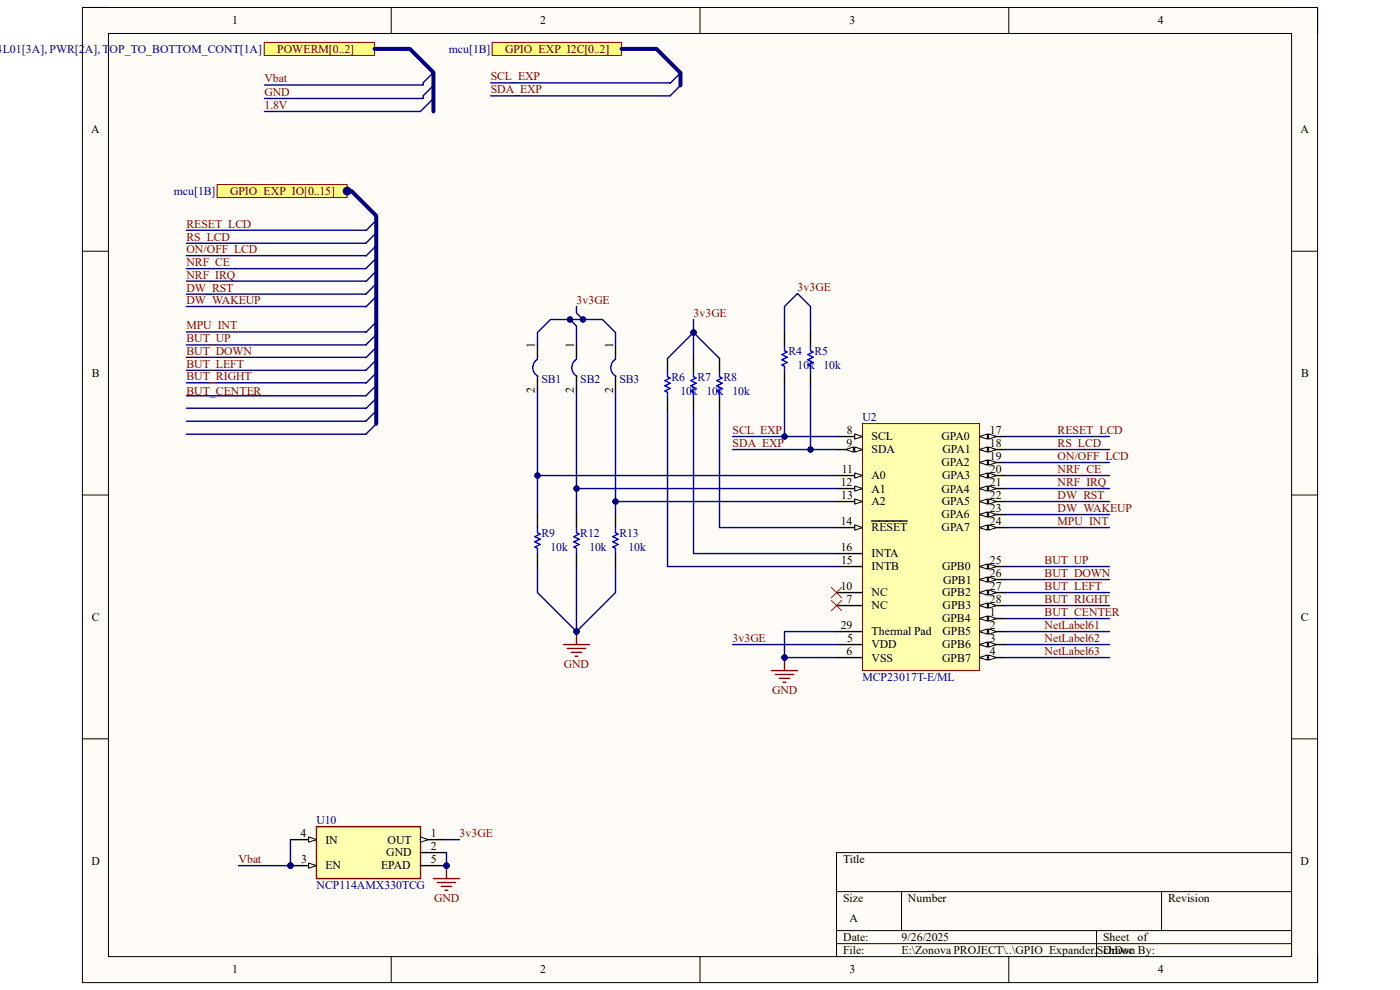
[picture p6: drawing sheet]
<svg xmlns="http://www.w3.org/2000/svg" width="297mm" height="210mm" viewBox="0 0 297 210" stroke-linecap="round" stroke-linejoin="round" font-family="sans-serif">
<path d="M17.5 1.6h262v206.8h-262z" fill-rule="evenodd" fill="#fffcf8"/>
<path d="M17.5 1.6h262v206.8h-262z" fill="none" stroke="#000" stroke-width=".21"/>
<path d="M23 7.1h251v195.8h-251z" fill-rule="evenodd" fill="#fffcf8"/>
<g fill="none" stroke="#000" stroke-width=".21">
<path d="M17.5 1.6h5.5M23 7.1h251v195.8h-251zM83 1.6v5.5M148.5 1.6v5.5M214 1.6v5.5M274 1.6h5.5v5.5M17.5 53.3h5.5M274 53.3h5.5M17.5 105h5.5M274 105h5.5M17.5 156.7h5.5M274 156.7h5.5"/>
<path d="M177.5 189.1h96.5M177.5 197.4h96.5M191.3 189.1v8.3M232.6 197.4v5.5M246.4 189.1v8.3M274 180.9h-96.5v22M83 202.9v5.5M148.5 202.9v5.5M177.5 200.2h96.5M214 202.9v5.5M279.5 202.9v5.5"/>
</g>
<path d="M183 89.9h24.8v52.4h-24.8z" fill-rule="evenodd" fill="#ffffb0"/>
<path d="M183 89.9h24.8v52.4h-24.8z" fill="none" stroke="#800000" stroke-width=".21"/>
<path d="M207.8 120.2h5.5" fill="none" stroke="#000" stroke-width=".3"/>
<path d="M207.8 120.2l1.7-.6v1.1z" fill="#f8fcff"/>
<path d="M207.8 120.2l1.7-.6v1.1z" fill="none" stroke="#000" stroke-width=".21"/>
<path d="M209.7 119.6l1.7 .6-1.7 .5z" fill="#f8fcff"/>
<path d="M209.7 119.6l1.7 .6-1.7 .5z" fill="none" stroke="#000" stroke-width=".21"/>
<path d="M207.8 122.9h5.5" fill="none" stroke="#000" stroke-width=".3"/>
<path d="M207.8 122.9l1.7-.5v1.1z" fill="#f8fcff"/>
<path d="M207.8 122.9l1.7-.5v1.1z" fill="none" stroke="#000" stroke-width=".21"/>
<path d="M209.7 122.4l1.7 .5-1.7 .6z" fill="#f8fcff"/>
<path d="M209.7 122.4l1.7 .5-1.7 .6z" fill="none" stroke="#000" stroke-width=".21"/>
<path d="M207.8 125.7h5.5" fill="none" stroke="#000" stroke-width=".3"/>
<path d="M207.8 125.7l1.7-.5v1.1z" fill="#f8fcff"/>
<path d="M207.8 125.7l1.7-.5v1.1z" fill="none" stroke="#000" stroke-width=".21"/>
<path d="M209.7 125.2l1.7 .5-1.7 .6z" fill="#f8fcff"/>
<path d="M209.7 125.2l1.7 .5-1.7 .6z" fill="none" stroke="#000" stroke-width=".21"/>
<path d="M207.8 128.5h5.5" fill="none" stroke="#000" stroke-width=".3"/>
<path d="M207.8 128.5l1.7-.6v1.1z" fill="#f8fcff"/>
<path d="M207.8 128.5l1.7-.6v1.1z" fill="none" stroke="#000" stroke-width=".21"/>
<path d="M209.7 127.9l1.7 .6-1.7 .5z" fill="#f8fcff"/>
<path d="M209.7 127.9l1.7 .6-1.7 .5z" fill="none" stroke="#000" stroke-width=".21"/>
<path d="M207.8 131.2h5.5" fill="none" stroke="#000" stroke-width=".3"/>
<path d="M207.8 131.2l1.7-.5v1.1z" fill="#f8fcff"/>
<path d="M207.8 131.2l1.7-.5v1.1z" fill="none" stroke="#000" stroke-width=".21"/>
<path d="M209.7 130.7l1.7 .5-1.7 .6z" fill="#f8fcff"/>
<path d="M209.7 130.7l1.7 .5-1.7 .6z" fill="none" stroke="#000" stroke-width=".21"/>
<path d="M207.8 134h5.5" fill="none" stroke="#000" stroke-width=".3"/>
<path d="M207.8 134l1.7-.6v1.1z" fill="#f8fcff"/>
<path d="M207.8 134l1.7-.6v1.1z" fill="none" stroke="#000" stroke-width=".21"/>
<path d="M209.7 133.4l1.7 .6-1.7 .5z" fill="#f8fcff"/>
<path d="M209.7 133.4l1.7 .6-1.7 .5z" fill="none" stroke="#000" stroke-width=".21"/>
<path d="M207.8 136.7h5.5" fill="none" stroke="#000" stroke-width=".3"/>
<path d="M207.8 136.7l1.7-.5v1.1z" fill="#f8fcff"/>
<path d="M207.8 136.7l1.7-.5v1.1z" fill="none" stroke="#000" stroke-width=".21"/>
<path d="M209.7 136.2l1.7 .5-1.7 .6z" fill="#f8fcff"/>
<path d="M209.7 136.2l1.7 .5-1.7 .6z" fill="none" stroke="#000" stroke-width=".21"/>
<path d="M207.8 139.5h5.5" fill="none" stroke="#000" stroke-width=".3"/>
<path d="M207.8 139.5l1.7-.6v1.1z" fill="#f8fcff"/>
<path d="M207.8 139.5l1.7-.6v1.1z" fill="none" stroke="#000" stroke-width=".21"/>
<path d="M209.7 138.9l1.7 .6-1.7 .5z" fill="#f8fcff"/>
<path d="M209.7 138.9l1.7 .6-1.7 .5z" fill="none" stroke="#000" stroke-width=".21"/>
<path d="M177.5 92.6h5.5M177.5 136.7h5.5M177.5 139.5h5.5M177.5 128.5h5.5" fill="none" stroke="#000" stroke-width=".3"/>
<path d="M181.3 92.1l1.7 .5-1.7 .6z" fill="#f8fcff"/>
<path d="M181.3 92.1l1.7 .5-1.7 .6z" fill="none" stroke="#000" stroke-width=".21"/>
<path d="M177.5 95.4h5.5" fill="none" stroke="#000" stroke-width=".3"/>
<path d="M181.3 94.8l1.7 .6-1.7 .5z" fill="#f8fcff"/>
<path d="M181.3 94.8l1.7 .6-1.7 .5z" fill="none" stroke="#000" stroke-width=".21"/>
<path d="M179.4 95.4l1.6-.6v1.1z" fill="#f8fcff"/>
<path d="M179.4 95.4l1.6-.6v1.1z" fill="none" stroke="#000" stroke-width=".21"/>
<path d="M177.5 100.9h5.5M177.5 125.7h5.5" fill="none" stroke="#000" stroke-width=".3"/>
<path d="M181.3 100.3l1.7 .6-1.7 .5z" fill="#f8fcff"/>
<path d="M181.3 100.3l1.7 .6-1.7 .5z" fill="none" stroke="#000" stroke-width=".21"/>
<path d="M177.5 103.6h5.5" fill="none" stroke="#000" stroke-width=".3"/>
<path d="M181.3 103.1l1.7 .5-1.7 .6z" fill="#f8fcff"/>
<path d="M181.3 103.1l1.7 .5-1.7 .6z" fill="none" stroke="#000" stroke-width=".21"/>
<path d="M177.5 106.4h5.5" fill="none" stroke="#000" stroke-width=".3"/>
<path d="M181.3 105.8l1.7 .6-1.7 .5z" fill="#f8fcff"/>
<path d="M181.3 105.8l1.7 .6-1.7 .5z" fill="none" stroke="#000" stroke-width=".21"/>
<path d="M177.5 111.9h5.5" fill="none" stroke="#000" stroke-width=".3"/>
<path d="M181.3 111.4l1.7 .5-1.7 .6z" fill="#f8fcff"/>
<path d="M181.3 111.4l1.7 .5-1.7 .6z" fill="none" stroke="#000" stroke-width=".21"/>
<path d="M207.8 92.6h5.5M177.5 117.4h5.5M184.9 110.5h7.6M177.5 120.2h5.5" fill="none" stroke="#000" stroke-width=".3"/>
<path d="M207.8 92.6l1.7-.5v1.1z" fill="#f8fcff"/>
<path d="M207.8 92.6l1.7-.5v1.1z" fill="none" stroke="#000" stroke-width=".21"/>
<path d="M209.7 92.1l1.7 .5-1.7 .6z" fill="#f8fcff"/>
<path d="M209.7 92.1l1.7 .5-1.7 .6z" fill="none" stroke="#000" stroke-width=".21"/>
<path d="M207.8 95.4h5.5" fill="none" stroke="#000" stroke-width=".3"/>
<path d="M207.8 95.4l1.7-.6v1.1z" fill="#f8fcff"/>
<path d="M207.8 95.4l1.7-.6v1.1z" fill="none" stroke="#000" stroke-width=".21"/>
<path d="M209.7 94.8l1.7 .6-1.7 .5z" fill="#f8fcff"/>
<path d="M209.7 94.8l1.7 .6-1.7 .5z" fill="none" stroke="#000" stroke-width=".21"/>
<path d="M207.8 98.1h5.5" fill="none" stroke="#000" stroke-width=".3"/>
<path d="M207.8 98.1l1.7-.5v1.1z" fill="#f8fcff"/>
<path d="M207.8 98.1l1.7-.5v1.1z" fill="none" stroke="#000" stroke-width=".21"/>
<path d="M209.7 97.6l1.7 .5-1.7 .6z" fill="#f8fcff"/>
<path d="M209.7 97.6l1.7 .5-1.7 .6z" fill="none" stroke="#000" stroke-width=".21"/>
<path d="M207.8 100.9h5.5" fill="none" stroke="#000" stroke-width=".3"/>
<path d="M207.8 100.9l1.7-.6v1.1z" fill="#f8fcff"/>
<path d="M207.8 100.9l1.7-.6v1.1z" fill="none" stroke="#000" stroke-width=".21"/>
<path d="M209.7 100.3l1.7 .6-1.7 .5z" fill="#f8fcff"/>
<path d="M209.7 100.3l1.7 .6-1.7 .5z" fill="none" stroke="#000" stroke-width=".21"/>
<path d="M207.8 103.6h5.5" fill="none" stroke="#000" stroke-width=".3"/>
<path d="M207.8 103.6l1.7-.5v1.1z" fill="#f8fcff"/>
<path d="M207.8 103.6l1.7-.5v1.1z" fill="none" stroke="#000" stroke-width=".21"/>
<path d="M209.7 103.1l1.7 .5-1.7 .6z" fill="#f8fcff"/>
<path d="M209.7 103.1l1.7 .5-1.7 .6z" fill="none" stroke="#000" stroke-width=".21"/>
<path d="M207.8 106.4h5.5" fill="none" stroke="#000" stroke-width=".3"/>
<path d="M207.8 106.4l1.7-.6v1.1z" fill="#f8fcff"/>
<path d="M207.8 106.4l1.7-.6v1.1z" fill="none" stroke="#000" stroke-width=".21"/>
<path d="M209.7 105.8l1.7 .6-1.7 .5z" fill="#f8fcff"/>
<path d="M209.7 105.8l1.7 .6-1.7 .5z" fill="none" stroke="#000" stroke-width=".21"/>
<path d="M207.8 109.2h5.5" fill="none" stroke="#000" stroke-width=".3"/>
<path d="M207.8 109.2l1.7-.6v1.1z" fill="#f8fcff"/>
<path d="M207.8 109.2l1.7-.6v1.1z" fill="none" stroke="#000" stroke-width=".21"/>
<path d="M209.7 108.6l1.7 .6-1.7 .5z" fill="#f8fcff"/>
<path d="M209.7 108.6l1.7 .6-1.7 .5z" fill="none" stroke="#000" stroke-width=".21"/>
<path d="M207.8 111.9h5.5" fill="none" stroke="#000" stroke-width=".3"/>
<path d="M207.8 111.9l1.7-.5v1.1z" fill="#f8fcff"/>
<path d="M207.8 111.9l1.7-.5v1.1z" fill="none" stroke="#000" stroke-width=".21"/>
<path d="M209.7 111.4l1.7 .5-1.7 .6z" fill="#f8fcff"/>
<path d="M209.7 111.4l1.7 .5-1.7 .6z" fill="none" stroke="#000" stroke-width=".21"/>
<path d="M177.5 134h5.5" fill="none" stroke="#000" stroke-width=".3"/>
<path d="M176.4 124.6l2.2 2.2M176.4 127.4l2.2 2.2M178.6 124.6l-2.2 2.2M178.6 127.4l-2.2 2.2" fill="none" stroke="#f00" stroke-width=".21"/>
<path d="M166.4 139.5v2.8M163.7 142.3h5.5M164.5 143.1h3.9M165.3 143.9h2.2M166.2 144.7h.5" fill="none" stroke="#800000" stroke-width=".3"/>
<circle cx="166.4" cy="139.5" r=".55" fill="#000080"/>
<circle cx="166.4" cy="139.5" r=".55" fill="none" stroke="#000080" stroke-width=".21"/>
<path d="M119.5 136.7h5.6M120.4 137.6h3.8M121.2 138.4h2.2M122 139.2h.6M122.3 134v2.7" fill="none" stroke="#800000" stroke-width=".3"/>
<circle cx="122.3" cy="134" r=".55" fill="#000080"/>
<circle cx="122.3" cy="134" r=".55" fill="none" stroke="#000080" stroke-width=".21"/>
<path d="M114 76.2a2.09 2.09 0 0 0 .1 3.6M122.3 76.2a2.09 2.09 0 0 0 .1 3.6M130.6 76.2a2.09 2.09 0 0 0 .1 3.6" fill="none" stroke="#00f" stroke-width=".3"/>
<path d="M114 73.3v2.8M114 79.9v2.8M122.3 73.3v2.8M122.3 79.9v2.8M130.6 73.3v2.8M130.6 79.9v2.8" fill="none" stroke="#000" stroke-width=".3"/>
<path d="M104.4 9h27.5v2.7h-27.5z" fill-rule="evenodd" fill="#ffff80"/>
<path d="M104.4 9h27.5v2.7h-27.5z" fill="none" stroke="#800000" stroke-width=".21"/>
<g fill="none" stroke="#000080" stroke-width=".3">
<path d="M144.4 15.5l-2.2 2.1M144.4 18.1l-2.2 2.2M171.9 81.6v13.8M213.3 92.6h22.1M213.3 95.4h22.1M213.3 98.1h22.1M213.3 100.9h22.1M213.3 103.6h22.1M213.3 106.4h22.1M213.3 109.2h22.1M213.3 111.9h22.1M213.3 120.2h22.1"/>
<path d="M213.3 122.9h22.1M213.3 125.7h22.1M213.3 128.5h22.1M213.3 131.2h22.1M213.3 134h22.1M213.3 136.7h22.1M213.3 139.5h22.1"/>
</g>
<circle cx="171.9" cy="95.4" r=".55" fill="#000080"/>
<circle cx="171.9" cy="95.4" r=".55" fill="none" stroke="#000080" stroke-width=".21"/>
<path d="M166.4 81.6v11" fill="none" stroke="#000080" stroke-width=".3"/>
<circle cx="166.4" cy="92.6" r=".55" fill="#000080"/>
<circle cx="166.4" cy="92.6" r=".55" fill="none" stroke="#000080" stroke-width=".21"/>
<path d="M166.4 70.5v-5.5l2.8-2.7 2.7 2.7v5.5M166.4 139.5h11.1" fill="none" stroke="#000080" stroke-width=".3"/>
<circle cx="166.4" cy="139.5" r=".55" fill="#000080"/>
<circle cx="166.4" cy="139.5" r=".55" fill="none" stroke="#000080" stroke-width=".21"/>
<path d="M177.5 134h-11.1v5.5" fill="none" stroke="#000080" stroke-width=".3"/>
<circle cx="166.4" cy="139.5" r=".55" fill="#000080"/>
<circle cx="166.4" cy="139.5" r=".55" fill="none" stroke="#000080" stroke-width=".21"/>
<path d="M177.5 106.4h-46.9v2.8M155.4 136.7h22.1" fill="none" stroke="#000080" stroke-width=".3"/>
<circle cx="130.6" cy="106.4" r=".55" fill="#000080"/>
<circle cx="130.6" cy="106.4" r=".55" fill="none" stroke="#000080" stroke-width=".21"/>
<path d="M177.5 103.6h-55.2v5.6" fill="none" stroke="#000080" stroke-width=".3"/>
<circle cx="122.3" cy="103.6" r=".55" fill="#000080"/>
<circle cx="122.3" cy="103.6" r=".55" fill="none" stroke="#000080" stroke-width=".21"/>
<path d="M177.5 100.9h-63.5v8.3" fill="none" stroke="#000080" stroke-width=".3"/>
<circle cx="114" cy="100.9" r=".55" fill="#000080"/>
<circle cx="114" cy="100.9" r=".55" fill="none" stroke="#000080" stroke-width=".21"/>
<path d="M114 120.2v5.5l8.3 8.3 8.3-8.3v-5.5" fill="none" stroke="#000080" stroke-width=".3"/>
<circle cx="122.3" cy="134" r=".55" fill="#000080"/>
<circle cx="122.3" cy="134" r=".55" fill="none" stroke="#000080" stroke-width=".21"/>
<path d="M122.3 120.2v13.8" fill="none" stroke="#000080" stroke-width=".3"/>
<circle cx="122.3" cy="134" r=".55" fill="#000080"/>
<circle cx="122.3" cy="134" r=".55" fill="none" stroke="#000080" stroke-width=".21"/>
<path d="M114 73.3v-2.8l2.8-2.7h4.1l1.4 1.4v4.1" fill="none" stroke="#000080" stroke-width=".3"/>
<circle cx="120.9" cy="67.8" r=".55" fill="#000080"/>
<circle cx="120.9" cy="67.8" r=".55" fill="none" stroke="#000080" stroke-width=".21"/>
<path d="M120.9 67.8h6.9l2.8 2.7v2.8" fill="none" stroke="#000080" stroke-width=".3"/>
<circle cx="123.7" cy="67.8" r=".55" fill="#000080"/>
<circle cx="123.7" cy="67.8" r=".55" fill="none" stroke="#000080" stroke-width=".21"/>
<circle cx="120.9" cy="67.8" r=".55" fill="#000080"/>
<circle cx="120.9" cy="67.8" r=".55" fill="none" stroke="#000080" stroke-width=".21"/>
<path d="M122.3 65v1.4l1.4 1.4" fill="none" stroke="#000080" stroke-width=".3"/>
<circle cx="123.7" cy="67.8" r=".55" fill="#000080"/>
<circle cx="123.7" cy="67.8" r=".55" fill="none" stroke="#000080" stroke-width=".21"/>
<path d="M141.6 76.1l5.5-5.6v5.6M141.6 87.1v33.1h35.9M147.1 87.1v30.3h30.4M152.6 87.1v24.8h24.9" fill="none" stroke="#000080" stroke-width=".3"/>
<circle cx="147.1" cy="70.5" r=".55" fill="#000080"/>
<circle cx="147.1" cy="70.5" r=".55" fill="none" stroke="#000080" stroke-width=".21"/>
<path d="M147.1 70.5l5.5 5.6" fill="none" stroke="#000080" stroke-width=".3"/>
<circle cx="147.1" cy="70.5" r=".55" fill="#000080"/>
<circle cx="147.1" cy="70.5" r=".55" fill="none" stroke="#000080" stroke-width=".21"/>
<path d="M147.1 67.8v2.7" fill="none" stroke="#000080" stroke-width=".3"/>
<circle cx="147.1" cy="70.5" r=".55" fill="#000080"/>
<circle cx="147.1" cy="70.5" r=".55" fill="none" stroke="#000080" stroke-width=".21"/>
<path d="M155.4 95.4h22.1" fill="none" stroke="#000080" stroke-width=".3"/>
<circle cx="171.9" cy="95.4" r=".55" fill="#000080"/>
<circle cx="171.9" cy="95.4" r=".55" fill="none" stroke="#000080" stroke-width=".21"/>
<path d="M114 82.7v18.2" fill="none" stroke="#000080" stroke-width=".3"/>
<circle cx="114" cy="100.9" r=".55" fill="#000080"/>
<circle cx="114" cy="100.9" r=".55" fill="none" stroke="#000080" stroke-width=".21"/>
<path d="M122.3 82.7v20.9" fill="none" stroke="#000080" stroke-width=".3"/>
<circle cx="122.3" cy="103.6" r=".55" fill="#000080"/>
<circle cx="122.3" cy="103.6" r=".55" fill="none" stroke="#000080" stroke-width=".21"/>
<path d="M130.6 82.7v23.7" fill="none" stroke="#000080" stroke-width=".3"/>
<circle cx="130.6" cy="106.4" r=".55" fill="#000080"/>
<circle cx="130.6" cy="106.4" r=".55" fill="none" stroke="#000080" stroke-width=".21"/>
<path d="M104.1 17.6h38.1M142.2 20.3h-38.1M155.4 92.6h22.1" fill="none" stroke="#000080" stroke-width=".3"/>
<circle cx="166.4" cy="92.6" r=".55" fill="#000080"/>
<circle cx="166.4" cy="92.6" r=".55" fill="none" stroke="#000080" stroke-width=".21"/>
<path d="M131.9 10.4h7.4l5.1 5.1v2.6" fill="none" stroke="#000080" stroke-width=".85"/>
<path d="M46.1 39.2h27.5v2.7h-27.5z" fill-rule="evenodd" fill="#ffff80"/>
<path d="M46.1 39.2h27.5v2.7h-27.5z" fill="none" stroke="#800000" stroke-width=".21"/>
<circle cx="73.6" cy="40.5" r=".83" fill="#000080"/>
<circle cx="73.6" cy="40.5" r=".83" fill="none" stroke="#000080" stroke-width=".21"/>
<g fill="none" stroke="#000080" stroke-width=".3">
<path d="M79.8 46.7l-2.2 2.2-38.1-.1M79.8 49.4l-2.2 2.2h-38.1M79.8 52.1l-2.2 2.2-38.1-.1M79.8 54.8l-2.2 2.2h-38.1M79.8 57.5l-2.2 2.2-38.1-.1M79.8 60.2l-2.2 2.2h-38.1M79.8 62.9l-2.2 2.2-38.1-.1M79.8 68.3l-2.2 2.2-38.1-.1M79.8 71l-2.2 2.2h-38.1M79.8 73.7l-2.2 2.2-38.1-.1M79.8 76.4l-2.2 2.2h-38.1M79.8 79.1l-2.2 2.2-38.1-.1"/>
<path d="M79.8 81.8l-2.2 2.2h-38.1M79.8 84.5l-2.2 2.2-38.1-.1M79.8 87.1l-2.2 2.3h-38.1M79.8 89.9l-2.2 2.2h-38.1"/>
</g>
<path d="M73.5 40.5h1.1l5.2 5.3v44.1" fill="none" stroke="#000080" stroke-width=".85"/>
<g fill="none" stroke="#000" stroke-width=".3">
<path d="M141.6 76.1v2.7M147.1 76.1v2.7M152.6 76.1v2.7M166.4 70.5v2.8M166.4 78.8v2.8M171.9 70.5v2.8M171.9 78.8v2.8M141.6 84.3v2.8M147.1 84.3v2.8M152.6 84.3v2.8M114 109.2v2.7M114 117.4v2.8"/>
<path d="M122.3 109.2v2.7M122.3 117.4v2.8M130.6 109.2v2.7M130.6 117.4v2.8"/>
</g>
<path d="M141.6 78.8v1.1l.6 .3-1.1 .5 1.1 .6-1.1 .5 1.1 .6-1.1 .6 .5 .2v1.1M147.1 78.8v1.1l.6 .3-1.1 .5 1.1 .6-1.1 .5 1.1 .6-1.1 .6 .5 .2v1.1M152.6 78.8v1.1l.6 .3-1.1 .5 1.1 .6-1.1 .5 1.1 .6-1.1 .6 .5 .2v1.1M166.4 73.3v1.1l.6 .3-1.1 .5 1.1 .6-1.1 .5 1.1 .6-1.1 .5 .5 .3v1.1M171.9 73.3v1.1l.6 .3-1.1 .5 1.1 .6-1.1 .5 1.1 .6-1.1 .5 .5 .3v1.1M114 111.9v1.1l.6 .3-1.1 .5 1.1 .6-1.1 .5 1.1 .6-1.1 .6 .5 .2v1.1M122.3 111.9v1.1l.6 .3-1.1 .5 1.1 .6-1.1 .5 1.1 .6-1.1 .6 .5 .2v1.1M130.6 111.9v1.1l.5 .3-1.1 .5 1.1 .6-1.1 .5 1.1 .6-1.1 .6 .6 .2v1.1" fill="none" stroke="#00f" stroke-width=".3"/>
<path d="M92 186.4h5.5M92.8 187.2h3.8M93.6 188h2.2M94.4 188.9h.6M94.7 183.6v2.8" fill="none" stroke="#800000" stroke-width=".3"/>
<circle cx="94.7" cy="183.6" r=".55" fill="#000080"/>
<circle cx="94.7" cy="183.6" r=".55" fill="none" stroke="#000080" stroke-width=".21"/>
<circle cx="61.6" cy="183.6" r=".55" fill="#000080"/>
<circle cx="61.6" cy="183.6" r=".55" fill="none" stroke="#000080" stroke-width=".21"/>
<circle cx="94.7" cy="183.6" r=".55" fill="#000080"/>
<circle cx="94.7" cy="183.6" r=".55" fill="none" stroke="#000080" stroke-width=".21"/>
<path d="M67.1 175.4h22.1v11h-22.1z" fill-rule="evenodd" fill="#ffffb0"/>
<path d="M67.1 175.4h22.1v11h-22.1z" fill="none" stroke="#800000" stroke-width=".3"/>
<path d="M61.6 178.1h5.5" fill="none" stroke="#000" stroke-width=".3"/>
<path d="M65.5 177.6l1.6 .5-1.6 .6z" fill="#f8fcff"/>
<path d="M65.5 177.6l1.6 .5-1.6 .6z" fill="none" stroke="#000" stroke-width=".21"/>
<path d="M61.6 183.6h5.5" fill="none" stroke="#000" stroke-width=".3"/>
<path d="M65.5 183.1l1.6 .5-1.6 .6z" fill="#f8fcff"/>
<path d="M65.5 183.1l1.6 .5-1.6 .6z" fill="none" stroke="#000" stroke-width=".21"/>
<circle cx="61.6" cy="183.6" r=".55" fill="#000080"/>
<circle cx="61.6" cy="183.6" r=".55" fill="none" stroke="#000080" stroke-width=".21"/>
<path d="M89.2 178.1h5.5" fill="none" stroke="#000" stroke-width=".3"/>
<path d="M89.2 177.6l1.7 .5-1.7 .6z" fill="#f8fcff"/>
<path d="M89.2 177.6l1.7 .5-1.7 .6z" fill="none" stroke="#000" stroke-width=".21"/>
<path d="M89.2 180.9h5.5M89.2 183.6h5.5" fill="none" stroke="#000" stroke-width=".3"/>
<circle cx="94.7" cy="183.6" r=".55" fill="#000080"/>
<circle cx="94.7" cy="183.6" r=".55" fill="none" stroke="#000080" stroke-width=".21"/>
<path d="M50.6 183.6h11" fill="none" stroke="#000080" stroke-width=".3"/>
<circle cx="61.6" cy="183.6" r=".55" fill="#000080"/>
<circle cx="61.6" cy="183.6" r=".55" fill="none" stroke="#000080" stroke-width=".21"/>
<path d="M94.7 180.9v2.7" fill="none" stroke="#000080" stroke-width=".3"/>
<circle cx="94.7" cy="183.6" r=".55" fill="#000080"/>
<circle cx="94.7" cy="183.6" r=".55" fill="none" stroke="#000080" stroke-width=".21"/>
<path d="M61.6 178.1v5.5M94.7 178.1h2.8" fill="none" stroke="#000080" stroke-width=".3"/>
<circle cx="61.6" cy="183.6" r=".55" fill="#000080"/>
<circle cx="61.6" cy="183.6" r=".55" fill="none" stroke="#000080" stroke-width=".21"/>
<path d="M56.1 9h23.3v2.7h-23.3z" fill-rule="evenodd" fill="#ffff80"/>
<path d="M56.1 9h23.3v2.7h-23.3z" fill="none" stroke="#800000" stroke-width=".21"/>
<path d="M92 15.4l-2.2 2.1v.5h-33.7M92 18.1l-2.2 2.2v.6h-33.7M92 20.9l-2.8 2.7h-33.1" fill="none" stroke="#000080" stroke-width=".3"/>
<path d="M79.4 10.4h7.6l5 5v8.2" fill="none" stroke="#000080" stroke-width=".85"/>
<g font-size="2.5">
<text x="49.3" y="5.2">1</text>
<text x="114.6" y="5.2">2</text>
<text x="180.2" y="5.2">3</text>
<text x="245.6" y="5.2">4</text>
<text x="19.3" y="28.3">A</text>
<text x="275.9" y="28.3">A</text>
<text x="113.5" y="73.8" transform="rotate(-90 113.5 73.8)">1</text>
<text x="121.8" y="73.8" transform="rotate(-90 121.8 73.8)">1</text>
<text x="130.1" y="73.8" transform="rotate(-90 130.1 73.8)">1</text>
<text x="19.5" y="80">B</text>
<text x="113.5" y="83.3" transform="rotate(-90 113.5 83.3)">2</text>
<text x="121.8" y="83.3" transform="rotate(-90 121.8 83.3)">2</text>
<text x="130.1" y="83.3" transform="rotate(-90 130.1 83.3)">2</text>
<text x="276" y="80">B</text>
<text x="179.6" y="94.8">9</text>
<text x="179.7" y="92">8</text>
<text x="184.9" y="93.4">SCL</text>
<text x="199.7" y="93.4">GPA0</text>
<text x="210" y="92">17</text>
<text x="210" y="94.8">18</text>
<text x="178.6" y="100.3">11</text>
<text x="184.9" y="96.2">SDA</text>
<text x="184.9" y="101.7">A0</text>
<text x="199.7" y="98.9">GPA2</text>
<text x="199.9" y="101.7">GPA3</text>
<text x="199.9" y="96.2">GPA1</text>
<text x="210" y="97.6">19</text>
<text x="210" y="100.3">20</text>
<text x="178.4" y="103.1">12</text>
<text x="178.5" y="105.8">13</text>
<text x="184.9" y="104.5">A1</text>
<text x="184.9" y="107.2">A2</text>
<text x="199.7" y="104.5">GPA4</text>
<text x="199.8" y="107.2">GPA5</text>
<text x="210" y="103.1">21</text>
<text x="210" y="105.8">22</text>
<text x="178.4" y="111.3">14</text>
<text x="184.9" y="112.7">RESET</text>
<text x="199.7" y="110">GPA6</text>
<text x="199.8" y="112.7">GPA7</text>
<text x="210" y="108.6">23</text>
<text x="210" y="111.3">24</text>
<text x="178.4" y="116.9">16</text>
<text x="178.4" y="119.6">15</text>
<text x="184.9" y="118.2">INTA</text>
<text x="210" y="119.6">25</text>
<text x="178.4" y="125.1">10</text>
<text x="184.9" y="121">INTB</text>
<text x="199.9" y="121">GPB0</text>
<text x="200.1" y="123.8">GPB1</text>
<text x="210" y="122.4">26</text>
<text x="210" y="125.1">27</text>
<text x="19.5" y="131.7">C</text>
<text x="179.6" y="127.9">7</text>
<text x="184.9" y="129.3">NC</text>
<text x="184.9" y="126.5">NC</text>
<text x="199.9" y="126.5">GPB2</text>
<text x="200" y="129.3">GPB3</text>
<text x="210" y="127.9">28</text>
<text x="210" y="130.7">1</text>
<text x="276" y="131.7">C</text>
<text x="178.4" y="133.4">29</text>
<text x="179.7" y="136.2">5</text>
<text x="184.9" y="137.5">VDD</text>
<text x="184.9" y="134.8">Thermal Pad</text>
<text x="199.9" y="132">GPB4</text>
<text x="199.9" y="137.5">GPB6</text>
<text x="199.9" y="134.8">GPB5</text>
<text x="210" y="133.4">2</text>
<text x="210" y="136.2">3</text>
<text x="179.6" y="138.9">6</text>
<text x="184.9" y="140.3">VSS</text>
<text x="199.9" y="140.3">GPB7</text>
<text x="210" y="138.9">4</text>
<text x="63.8" y="177.5">4</text>
<text x="69" y="178.9">IN</text>
<text x="82.2" y="178.9">OUT</text>
<text x="91.4" y="177.5">1</text>
<text x="19.4" y="183.4">D</text>
<text x="63.9" y="183">3</text>
<text x="69" y="184.4">EN</text>
<text x="80.9" y="184.4">EPAD</text>
<text x="82" y="181.7">GND</text>
<text x="91.4" y="180.3">2</text>
<text x="91.4" y="183">5</text>
<text x="178.9" y="183">Title</text>
<text x="275.9" y="183.4">D</text>
<text x="178.9" y="191.3">Size</text>
<text x="192.6" y="191.3">Number</text>
<text x="247.8" y="191.3">Revision</text>
<text x="180.2" y="195.5">A</text>
<text x="178.9" y="199.6">Date:</text>
<text x="178.9" y="202.4">File:</text>
<text x="191.3" y="199.6">9/26/2025</text>
<text x="191.3" y="202.4">E:\Zonova PROJECT\..\GPIO_Expander.SchDoc</text>
<text x="234" y="202.4">Drawn By:</text>
<text x="234" y="199.6">Sheet</text>
<text x="241.4" y="199.6">of</text>
<text x="49.3" y="206.5">1</text>
<text x="114.6" y="206.5">2</text>
<text x="180.2" y="206.5">3</text>
<text x="245.6" y="206.5">4</text>
</g>
<g font-size="2.5" fill="#000080">
<text x="-.7" y="11.2">4L01[3A], PWR[2A], TOP_TO_BOTTOM_CONT[1A]</text>
<text x="95.2" y="11.2">mcu[1B]</text>
<text x="36.9" y="41.4">mcu[1B]</text>
<text x="167.3" y="75.2">R4</text>
<text x="172.8" y="75.2">R5</text>
<text x="114.9" y="81.2">SB1</text>
<text x="123.1" y="81.2">SB2</text>
<text x="131.4" y="81.2">SB3</text>
<text x="142.5" y="80.7">R6</text>
<text x="144.4" y="83.8">10k</text>
<text x="148" y="80.7">R7</text>
<text x="149.9" y="83.8">10k</text>
<text x="153.5" y="80.7">R8</text>
<text x="155.4" y="83.8">10k</text>
<text x="169.2" y="78.3">10k</text>
<text x="174.7" y="78.3">10k</text>
<text x="183" y="89.3">U2</text>
<text x="114.9" y="113.8">R9</text>
<text x="123.1" y="113.8">R12</text>
<text x="131.4" y="113.8">R13</text>
<text x="116.8" y="116.9">10k</text>
<text x="125.1" y="116.9">10k</text>
<text x="133.3" y="116.9">10k</text>
<text x="183" y="144.4">MCP23017T-E/ML</text>
<text x="67.1" y="174.8">U10</text>
<text x="67.1" y="188.6">NCP114AMX330TCG</text>
</g>
<g font-size="2.5" fill="#800000">
<text x="58.8" y="11.2">POWERM[0..2]</text>
<text x="107.1" y="11.2">GPIO_EXP_I2C[0..2]</text>
<text x="56.1" y="17.5">Vbat</text>
<text x="104.1" y="17">SCL_EXP</text>
<text x="56.1" y="20.3">GND</text>
<text x="56.1" y="23.1">1.8V</text>
<text x="104.1" y="19.8">SDA_EXP</text>
<text x="48.8" y="41.4">GPIO_EXP_IO[0..15]</text>
<text x="39.5" y="51.1">RS_LCD</text>
<text x="39.5" y="48.3">RESET_LCD</text>
<text x="39.5" y="53.7">ON/OFF_LCD</text>
<text x="39.5" y="56.4">NRF_CE</text>
<text x="39.5" y="59.1">NRF_IRQ</text>
<text x="39.5" y="61.8">DW_RST</text>
<text x="39.5" y="64.5">DW_WAKEUP</text>
<text x="122.3" y="64.5">3v3GE</text>
<text x="169.2" y="61.7">3v3GE</text>
<text x="39.5" y="69.8">MPU_INT</text>
<text x="147.1" y="67.2">3v3GE</text>
<text x="39.5" y="72.6">BUT_UP</text>
<text x="39.5" y="75.2">BUT_DOWN</text>
<text x="39.5" y="78">BUT_LEFT</text>
<text x="39.5" y="80.6">BUT_RIGHT</text>
<text x="39.5" y="83.8">BUT_CENTER</text>
<text x="155.4" y="94.8">SDA_EXP</text>
<text x="155.4" y="92">SCL_EXP</text>
<text x="224.4" y="94.8">RS_LCD</text>
<text x="224.4" y="92">RESET_LCD</text>
<text x="224.4" y="97.6">ON/OFF_LCD</text>
<text x="224.4" y="100.3">NRF_CE</text>
<text x="224.4" y="103.1">NRF_IRQ</text>
<text x="224.4" y="105.8">DW_RST</text>
<text x="224.4" y="108.6">DW_WAKEUP</text>
<text x="224.4" y="111.3">MPU_INT</text>
<text x="221.6" y="119.6">BUT_UP</text>
<text x="221.6" y="122.4">BUT_DOWN</text>
<text x="221.6" y="125.1">BUT_LEFT</text>
<text x="221.6" y="127.9">BUT_RIGHT</text>
<text x="221.6" y="130.7">BUT_CENTER</text>
<text x="155.4" y="136.2">3v3GE</text>
<text x="221.6" y="133.4">NetLabel61</text>
<text x="221.6" y="136.2">NetLabel62</text>
<text x="119.6" y="141.7">GND</text>
<text x="221.6" y="138.9">NetLabel63</text>
<text x="163.8" y="147.2">GND</text>
<text x="97.5" y="177.5">3v3GE</text>
<text x="50.6" y="183">Vbat</text>
<text x="92.1" y="191.3">GND</text>
</g>
</svg>
